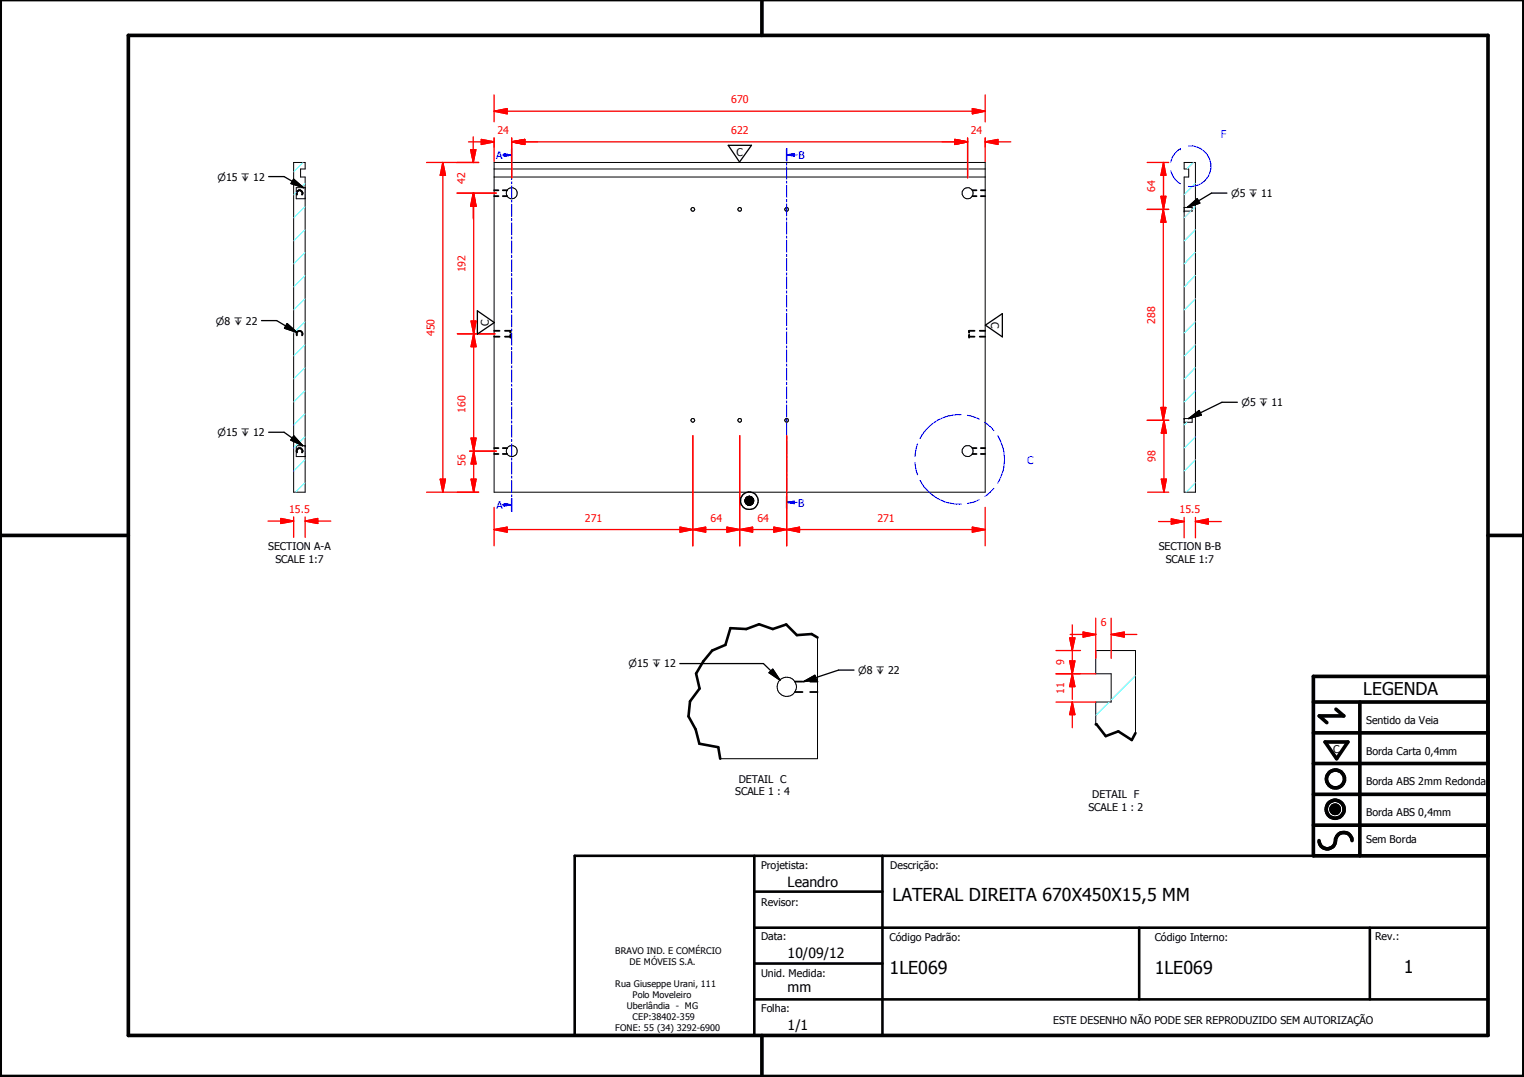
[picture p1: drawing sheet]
<svg xmlns="http://www.w3.org/2000/svg" width="297mm" height="210mm" viewBox="0 0 297 210" stroke-linecap="round" stroke-linejoin="round" font-family="sans-serif">
<g fill="none" stroke="#000" stroke-width=".35">
<path d="M57.9 37.9a.57 .57 0 0 1 .5-.8 .57 .57 0 0 1 .5 .8M57.9 37.9h.1M58.9 37.9h.1M96.3 37.1h.9M96.3 38.2h.9M98 37.1h.8M98 38.2h.8M189.5 37.1h.8M189.5 38.2h.8M191.2 37.1h.8M191.2 38.2h.8M57.9 65.4a.58 .58 0 0 1 .2-.8 .58 .58 0 0 1 .7 .1l.2 .4-.1 .3"/>
<path d="M96.3 64.5h1.1M96.3 65.6h1.1M98.4 64.5h1.1v.4M99.5 65.2v.4h-1.1M188.9 65.2v.4h1M189.9 64.5h-1v.4M191 64.5h1M191 65.6h1M57.9 88.2a.58 .58 0 0 1 .5-.9 .58 .58 0 0 1 .5 .9M96.3 87.3h.9M96.3 88.5h.9M98 87.3h.8"/>
<path d="M98 88.5h.8M189.5 87.3h.8M189.5 88.5h.8M191.2 87.3h.8M191.2 88.5h.8M154.9 132.8h1.5M154.9 134.9h1.5M157.9 132.8h1.4M157.9 134.9h1.4"/>
</g>
<g fill="#000">
<circle cx="99.5" cy="65.6" r=".18"/>
<circle cx="188.9" cy="65.6" r=".18"/>
</g>
<g fill="none" stroke="#000" stroke-width=".19">
<path d="M57.2 31.7h2.3v1.2h-.9v1.6h.9v61.4h-2.3zM59.5 36.6h-1.8v2.1h1.8M96.3 32.9h95.7M96.3 34.5h95.7M96.3 31.7h95.7v64.2h-95.7zM230.8 31.7h2.2v64.2h-2.2v-61.4h.9v-1.6h-.9zM230.8 41.1h.1M230.8 40.4h1.6v.7h-1.6M59.5 86.9h.1M59.5 86.9h-1.8v2.1h1.8M145.2 97.5l1.7 .1zM145.2 97.6h1.7v.1z"/>
<path d="M145.2 97.6l1.7 .1h-1.7zM145.2 97.7h1.7zM145.2 97.7h1.7v.2zM145.2 97.7l1.7 .2h-1.7zM145.2 97.9l1.7 .1zM145.2 97.4l1.7 .1zM145.2 97.3l1.7 .1zM145.3 98h1.6zM145.3 98h1.5zM145.3 97.2l1.6 .1zM145.3 98l1.4 .1zM145.3 97.2h1.6z"/>
<path d="M145.4 98.1h1.3zM145.4 98.1l1.3 .1zM145.4 97.1l1.4 .1zM145.4 98.2h1.3zM145.4 98.2h1.2zM145.4 97l1.3 .1zM145.4 97h1.3zM145.5 98.2h1.1zM145.5 98.2l1.1 .1zM145.5 97h1.2zM145.6 98.3h1zM145.6 98.3h.9z"/>
<path d="M145.6 96.9l1 .1h-1.1zM145.6 96.9l1 .1zM145.6 98.3l.8 .1zM145.6 96.9h1zM145.6 96.9h.9zM145.7 98.4h.7zM145.7 98.4h.6zM145.7 96.8l.8 .1zM145.7 96.8h.7zM145.8 98.4h.5zM145.8 98.4h.4zM145.8 96.8h.6z"/>
<path d="M145.8 96.8h.5zM145.9 98.4h.3zM145.9 98.4h.2zM145.9 96.8h.4zM145.9 96.8h.3zM146 98.4h.1zM146 96.7l.2 .1zM146 96.7h.1zM230.8 81.6h.1M230.8 81.6h1.6v.7h-1.6M159.3 124.2v23.7h-18.9M213.6 141.2v-4.4h3v-5.5h-3v-4.5h7.7v16.1"/>
<path d="M259.4 157.6l1.6 .1zM259.4 157.7l1.6 .1zM259.4 157.8l1.6 .1zM259.4 157.9h1.6v.1zM259.4 157.9l1.6 .1h-1.5zM259.4 157.6h1.6zM259.5 158h1.5zM259.5 158l1.4 .1zM259.5 157.5l1.5 .1zM259.5 158.1h1.4zM259.5 157.4l1.5 .1zM259.5 158.1l1.4 .1z"/>
<path d="M259.5 157.3l1.4 .1zM259.6 158.2h1.3zM259.6 158.2h1.2zM259.6 157.2l1.3 .1zM259.6 158.2l1.2 .1zM259.6 157.2h1.3zM259.7 158.3h1.1zM259.7 158.3l1 .1zM259.7 157.1l1.1 .1zM259.7 157.1h1.1zM259.8 158.4h.9zM259.8 158.4h.8z"/>
<path d="M259.8 157.1h1zM259.8 157.1h.9zM259.8 158.4l.8 .1zM259.8 157l.9 .1zM259.8 157h.8zM259.9 158.5h.7zM259.9 158.5h.6zM259.9 157h.7zM260 158.5h.5zM260 158.5h.4zM260 157h.6zM260.1 158.5h.3z"/>
<path d="M260.1 158.5h.2zM260.1 156.9l.4 .1zM260.1 156.9h.3zM260.1 156.9h.2z"/>
<circle cx="99.7" cy="37.7" r="1.08"/>
<circle cx="188.6" cy="37.6" r="1.09"/>
<circle cx="135" cy="40.8" r=".35"/>
<circle cx="144.2" cy="40.8" r=".36"/>
<circle cx="153.3" cy="40.8" r=".36"/>
<circle cx="99.7" cy="87.9" r="1.06"/>
<circle cx="135" cy="81.9" r=".35"/>
<circle cx="144.2" cy="81.9" r=".36"/>
<circle cx="153.3" cy="81.9" r=".36"/>
<circle cx="188.6" cy="87.9" r="1.07"/>
<circle cx="153.4" cy="133.9" r="1.88"/>
</g>
<path d="M159.3 124.2l-1.1-.6-2.9 .2-2.1-2.1-2.6 .9-2.6-.9-2.5 .9-3.1-.2-1 3.3-2.6 1.1-1.7 2.1-1.4 2.4 .7 2.9-1.9 2.5-.3 2.9 1.4 2.6 .7 2.7 3.7 .7 .4 2.3M213.6 141.2l.1-.1 1.8 2.4 2.5-1 2.6 1.7 .7-1.3M112 166.8h178v35h-178zM147 173.8h25M147 166.8v35M172 166.8v35M147 194.8h143M147 180.8h143M147 187.8h25M222 180.8v14M267 180.8v14" fill="none" stroke="#000" stroke-width=".51"/>
<g fill="#000">
<path d="M145.2 97.4l1.7 .1zM145.2 97.3l1.7 .1zM145.3 97.2l1.6 .1zM145.3 97.2h1.6zM145.4 97.1l1.4 .1zM145.4 97l1.3 .1zM145.4 97h1.3zM145.5 97h1.2zM145.6 96.9l1 .1h-1.1zM145.6 96.9l1 .1zM145.6 96.9h1zM145.6 96.9h.9z"/>
<path d="M145.7 96.8l.8 .1zM145.7 96.8h.7zM145.8 96.8h.6zM145.8 96.8h.5zM145.9 96.8h.4zM145.9 96.8h.3zM146 96.7l.2 .1zM146 96.7h.1zM145.9 98.4h.2zM146 98.4h.1zM145.8 98.4h.4zM145.9 98.4h.3z"/>
<path d="M145.7 98.4h.6zM145.8 98.4h.5zM145.6 98.3l.8 .1zM145.7 98.4h.7zM145.6 98.3h.9zM145.5 98.2l1.1 .1zM145.6 98.3h1zM145.4 98.2h1.2zM145.5 98.2h1.1zM145.4 98.1l1.3 .1zM145.4 98.2h1.3zM145.3 98l1.4 .1z"/>
<path d="M145.4 98.1h1.3zM145.3 98h1.5zM145.2 97.7l1.7 .2h-1.7zM145.2 97.9l1.7 .1zM145.3 98h1.6zM145.2 97.5l1.7 .1zM145.2 97.6h1.7v.1zM145.2 97.6l1.7 .1h-1.7zM145.2 97.7h1.7zM145.2 97.7h1.7v.2zM259.4 157.6h1.6zM259.5 157.5l1.5 .1z"/>
<path d="M259.5 157.4l1.5 .1zM259.5 157.3l1.4 .1zM259.6 157.2l1.3 .1zM259.6 157.2h1.3zM259.7 157.1l1.1 .1zM259.7 157.1h1.1zM259.8 157.1h1zM259.8 157.1h.9zM259.8 157l.9 .1zM259.8 157h.8zM259.9 157h.7zM260 157h.6z"/>
<path d="M260.1 156.9l.4 .1zM260.1 156.9h.3zM260.1 156.9h.2zM260.1 158.5h.2zM260 158.5h.4zM260.1 158.5h.3zM259.9 158.5h.6zM260 158.5h.5zM259.8 158.4l.8 .1zM259.9 158.5h.7zM259.8 158.4h.8zM259.7 158.3l1 .1z"/>
<path d="M259.8 158.4h.9zM259.6 158.2l1.2 .1zM259.7 158.3h1.1zM259.6 158.2h1.2zM259.5 158.1l1.4 .1zM259.6 158.2h1.3zM259.5 158l1.4 .1zM259.5 158.1h1.4zM259.4 157.9l1.6 .1h-1.5zM259.5 158h1.5zM259.4 157.6l1.6 .1zM259.4 157.7l1.6 .1z"/>
<path d="M259.4 157.8l1.6 .1zM259.4 157.9h1.6v.1z"/>
</g>
<g fill="none" stroke="#000" stroke-width=".71">
<path d="M148.5 0v6.9M297 -.1v209.9h-297v-209.9M25 6.9h265v194.9h-265zM0 104.4h25M290 104.4h7M256 136.8h34M260.4 138.2l1.5 1.3h-4.8l1.5 1.3M265 136.8v30M290 131.8h-34v35h34M256 154.8h34M256 148.8h34M256 142.8h34"/>
<path d="M258.3 144.6h4.4l-2.2 3.3zM256 160.8h34M257.1 163.8a1.62 1.62 0 0 0 1.8 1.6 1.62 1.62 0 0 0 1.4-1.9 1.63 1.63 0 0 1 1.7-1.2 1.63 1.63 0 0 1 1.5 1.5M148.5 201.8v8"/>
<circle cx="260.2" cy="157.7" r="1.76"/>
<circle cx="260.2" cy="157.7" r=".82"/>
<circle cx="260.3" cy="151.8" r="1.76"/>
</g>
<g fill="none" stroke="#00f" stroke-width=".19">
<path d="M98.3 30.2h1.4M99.7 29v2.4M99.7 31.8v.5M99.7 32.6v2.4M99.7 35.4v.4M99.7 36.2v2.4M99.7 39v.4M99.7 39.8v2.4M99.7 42.5v.5M99.7 43.4v2.4M99.7 46.1v.5M99.7 46.9v2.5"/>
<path d="M99.7 49.7v.5M99.7 50.6v2.4M99.7 53.3v.5M99.7 54.1v2.5M99.7 56.9v.5M99.7 57.7v2.4M99.7 60.5v.5M99.7 61.3v2.4M99.7 64.1v.4M99.7 64.9v2.4M99.7 67.7v.5M99.7 68.5v2.4"/>
<path d="M99.7 71.2v.5M99.7 72.1v2.4M99.7 74.9v.4M99.7 75.7v2.4M99.7 78.4v.5M99.7 79.2v2.5M99.7 82v.5M99.7 82.8v2.5M99.7 85.6v.5M99.7 86.4v2.4M99.7 89.2v.5M99.7 90v2.4"/>
<path d="M99.7 92.8v.5M99.7 93.6v2.4M99.7 96.4v.4M99.7 97.2v2.4"/>
</g>
<path d="M99.7 29v2.4M99.7 97.2v2.4" fill="none" stroke="#00f" stroke-width=".3"/>
<path d="M98.3 30l1.4 .2-1.4 .3z" fill="#00f"/>
<path d="M97.9 30.2h.4M98.3 30l1.4 .2-1.4 .3zM98.3 98.4h1.4" fill="none" stroke="#00f" stroke-width=".19"/>
<path d="M98.3 98.1l1.4 .3-1.4 .2z" fill="#00f"/>
<g fill="none" stroke="#00f" stroke-width=".19">
<path d="M153.3 29v2.4M153.3 31.7v.5M153.3 32.6v2.3M153.3 35.3v.4M153.3 36.1v2.4M153.3 38.9v.4M153.3 39.7v2.4M153.3 30.2h1.5M153.3 42.5v.4M153.3 43.3v2.3M153.3 46v.4M153.3 46.8v2.4"/>
<path d="M153.3 49.6v.4M153.3 50.4v2.3M153.3 53.1v.5M153.3 53.9v2.4M153.3 56.7v.4M153.3 57.5v2.4M153.3 60.3v.4M153.3 61.1v2.4M153.3 63.8v.5M153.3 64.6v2.4M153.3 67.4v.4M153.3 68.2v2.4"/>
<path d="M153.3 71v.4M153.3 71.8v2.3M153.3 74.5v.5M153.3 75.4v2.3M153.3 78.1v.4M153.3 78.9v2.4M97.9 98.4h.4M98.3 98.1l1.4 .3-1.4 .2zM153.3 81.7v.4M153.3 82.5v2.3M153.3 85.2v.4M153.3 86v2.4"/>
<path d="M153.3 88.8v.4M153.3 89.6v2.4M153.3 92.3v.5M153.3 93.2v2.3M153.3 95.9v.5M153.3 96.7v2.4"/>
</g>
<g fill="none" stroke="#0ff" stroke-width=".19">
<path d="M57.7 37.5l-.5 .5M59.1 31.7l-1.9 1.8M59.5 35.7l-.9 .9M59.5 58.2l-2.3 2.2M59.5 53.7l-2.3 2.2M59.5 49.2l-2.3 2.2M59.5 44.7l-2.3 2.2M59.5 40.3l-2.3 2.2M59.5 76.2l-2.3 2.2M59.5 71.6l-2.3 2.3M59.5 67.2l-2.3 2.2M59.5 62.7l-2.3 2.2"/>
<path d="M59.5 94.1l-1.9 1.8M59.5 89.6l-2.3 2.2M59.5 85.1l-2.3 2.2M59.5 80.6l-2.3 2.2"/>
</g>
<path d="M153.3 29v2.4M153.3 96.7v2.4" fill="none" stroke="#00f" stroke-width=".3"/>
<path d="M153.3 30.2l1.5-.3v.5z" fill="#00f"/>
<path d="M153.3 30.2l1.5-.3v.5zM154.8 30.2h.6M153.3 97.9h1.5" fill="none" stroke="#00f" stroke-width=".19"/>
<path d="M153.3 97.9l1.5-.2v.5z" fill="#00f"/>
<g fill="none" stroke="#00f" stroke-width=".19">
<path d="M228.2 33.2l.1 .4a3.8 3.8 0 0 0 1.8 2.2M230.1 29h.1M230.1 29a4 4 0 0 0-1.9 2.6M231.6 28.5a3.9 3.9 0 0 1 4.4 3.9 3.9 3.9 0 0 1-4.4 3.9M153.3 97.9l1.5-.2v.5zM154.8 97.9h.6M178.3 90.2l.3 1.5 .3 .8M178.9 86.5l-.3 .9-.3 1.5M179.3 93.6a8.8 8.8 0 0 0 8.1 4.7M187.4 80.8a8.7 8.7 0 0 0-8.1 4.7M188.5 80.9l1.4 .4 1 .4M190.9 97.4l-1 .4-1.4 .3"/>
<path d="M191.9 82.3l1.1 .8 .7 .8M193.7 95.2l-1.8 1.6M194.5 84.9a8.8 8.8 0 0 1 0 9.2"/>
</g>
<g fill="none" stroke="#0ff" stroke-width=".19">
<path d="M232.6 31.7l-1.3 1.2M233 35.7l-2.2 2.3M232.1 41.1l-1.3 1.4M233 58.2l-2.2 2.2M233 53.7l-2.2 2.2M233 49.2l-2.2 2.2M233 44.7l-2.2 2.2M233 40.3l-.6 .6M233 76.2l-2.2 2.2M233 71.6l-2.2 2.3M233 67.2l-2.2 2.2M233 62.7l-2.2 2.2"/>
<path d="M231.3 82.3l-.5 .5M233 94.1l-1.8 1.8M233 89.6l-2.2 2.2M233 85.1l-2.2 2.2M233 80.6l-.9 1M216.2 136.8l-2.6 2.6M221.3 131.7l-4.7 4.7"/>
</g>
<path d="M93.8 27.6h2.5" fill="none" stroke="#f00" stroke-width=".25"/>
<path d="M93.8 27.2l2.5 .4-2.5 .6z" fill="#f00"/>
<path d="M93.8 27.2l2.5 .4-2.5 .6zM99.7 27.6h2.6" fill="none" stroke="#f00" stroke-width=".25"/>
<path d="M99.7 27.6l2.6-.4v1z" fill="#f00"/>
<path d="M91.3 27.6h2.5M96.3 26.9v4.6M99.7 27.6l2.6-.4v1zM99.7 27.6h5M99.7 26.9v7.8" fill="none" stroke="#f00" stroke-width=".25"/>
<path d="M99.7 27.6l2.6-.4v1z" fill="#f00"/>
<path d="M99.7 27.6l2.6-.4v1zM186.1 27.6h2.5" fill="none" stroke="#f00" stroke-width=".25"/>
<path d="M186.1 27.2l2.5 .4-2.5 .6z" fill="#f00"/>
<path d="M99.7 26.9v7.8M102.3 27.6h86.3M186.1 27.2l2.5 .4-2.5 .6zM188.6 26.9v7.8" fill="none" stroke="#f00" stroke-width=".25"/>
<path d="M186.1 27.2l2.5 .4-2.5 .6z" fill="#f00"/>
<path d="M186.1 27.2l2.5 .4-2.5 .6zM192 27.6h2.5" fill="none" stroke="#f00" stroke-width=".25"/>
<path d="M192 27.6l2.5-.4v1z" fill="#f00"/>
<path d="M96.3 21.7h2.5M183.6 27.6h2.5M188.6 26.9v7.8M192 27.6l2.5-.4v1zM192 26.9v4.6M194.5 27.6h2.5" fill="none" stroke="#f00" stroke-width=".25"/>
<path d="M96.3 21.7l2.5-.5v1z" fill="#f00"/>
<path d="M96.3 21.7l2.5-.5v1zM189.5 21.7h2.5" fill="none" stroke="#f00" stroke-width=".25"/>
<path d="M189.5 21.2l2.5 .5-2.5 .5z" fill="#f00"/>
<path d="M96.3 18.5v5.2M192 18.5v5.2M92.2 29.2v2.5M96.3 26.9v1.8M98.8 21.7h90.7M189.5 21.2l2.5 .5-2.5 .5zM192 26.9v1.8" fill="none" stroke="#f00" stroke-width=".25"/>
<path d="M91.7 29.2h1l-.5 2.5z" fill="#f00"/>
<path d="M91.7 29.2h1l-.5 2.5zM92.2 37.6v2.6" fill="none" stroke="#f00" stroke-width=".25"/>
<path d="M92.2 37.6l.5 2.6h-1z" fill="#f00"/>
<path d="M89.1 31.7h4.2M89.1 37.6h7.6M92.2 37.6l.5 2.6h-1zM92.2 26.7v2.5M92.3 37.6v2.6M92.2 40.2v2.5" fill="none" stroke="#f00" stroke-width=".25"/>
<path d="M92.3 37.6l.5 2.6h-1z" fill="#f00"/>
<path d="M92.3 37.6l.5 2.6h-1zM92.3 62.6v2.5" fill="none" stroke="#f00" stroke-width=".25"/>
<path d="M91.8 62.6h1l-.5 2.5z" fill="#f00"/>
<path d="M89.2 37.6h7.5M92.3 40.2v22.4M89.2 65.1h7.3M91.8 62.6h1l-.5 2.5zM92.3 65.1v2.5" fill="none" stroke="#f00" stroke-width=".25"/>
<path d="M92.3 65.1l.5 2.5h-1z" fill="#f00"/>
<path d="M92.3 65.1l.5 2.5h-1zM92.3 85.4v2.5" fill="none" stroke="#f00" stroke-width=".25"/>
<path d="M91.8 85.4h1l-.5 2.5z" fill="#f00"/>
<path d="M89.2 65.1h7.3M92.3 67.6v17.8M91.5 87.9h5.2M91.8 85.4h1l-.5 2.5zM92.3 87.9v2.5" fill="none" stroke="#f00" stroke-width=".25"/>
<path d="M92.3 87.9l.5 2.5h-1z" fill="#f00"/>
<path d="M92.3 87.9l.5 2.5h-1zM92.3 93.4v2.5" fill="none" stroke="#f00" stroke-width=".25"/>
<path d="M91.8 93.4h1l-.5 2.5z" fill="#f00"/>
<path d="M86.3 31.7v2.5M89.2 95.9h4.1M91.5 87.9h5.2M91.8 93.4h1l-.5 2.5zM92.3 90.4v3" fill="none" stroke="#f00" stroke-width=".25"/>
<path d="M86.3 31.7l.5 2.5h-1z" fill="#f00"/>
<path d="M86.3 31.7l.5 2.5h-1zM86.3 93.4v2.5" fill="none" stroke="#f00" stroke-width=".25"/>
<path d="M85.8 93.4h1l-.5 2.5z" fill="#f00"/>
<path d="M83.1 31.7h10.2M86.3 34.2v59.2M83.1 95.9h10.2M85.8 93.4h1l-.5 2.5zM96.3 103.2h2.5" fill="none" stroke="#f00" stroke-width=".25"/>
<path d="M96.3 103.2l2.5-.5v1z" fill="#f00"/>
<path d="M96.3 103.2l2.5-.5v1zM132.5 103.2h2.5" fill="none" stroke="#f00" stroke-width=".25"/>
<path d="M132.5 102.7l2.5 .5-2.5 .5z" fill="#f00"/>
<path d="M96.3 98.9v7.5M135 84.9v21.5M98.8 103.2h33.7M132.5 102.7l2.5 .5-2.5 .5zM135 103.2h2.5" fill="none" stroke="#f00" stroke-width=".25"/>
<path d="M135 103.2l2.5-.5v1z" fill="#f00"/>
<path d="M135 103.2l2.5-.5v1zM141.7 103.2h2.5" fill="none" stroke="#f00" stroke-width=".25"/>
<path d="M141.7 102.7l2.5 .5-2.5 .5z" fill="#f00"/>
<path d="M135 84.9v21.5M144.2 84.9v21.5M137.5 103.2h4.2M141.7 102.7l2.5 .5-2.5 .5zM144.2 103.2h2.5" fill="none" stroke="#f00" stroke-width=".25"/>
<path d="M144.2 103.2l2.5-.5v1z" fill="#f00"/>
<path d="M144.2 103.2l2.5-.5v1zM150.8 103.2h2.5" fill="none" stroke="#f00" stroke-width=".25"/>
<path d="M150.8 102.7l2.5 .5-2.5 .5z" fill="#f00"/>
<path d="M144.2 84.9v21.5M153.3 84.9v21.5M146.7 103.2h4.1M150.8 102.7l2.5 .5-2.5 .5zM153.3 103.2h2.5" fill="none" stroke="#f00" stroke-width=".25"/>
<path d="M153.3 103.2l2.5-.5v1z" fill="#f00"/>
<path d="M153.3 103.2l2.5-.5v1zM189.5 103.2h2.5" fill="none" stroke="#f00" stroke-width=".25"/>
<path d="M189.5 102.7l2.5 .5-2.5 .5z" fill="#f00"/>
<path d="M153.3 84.9v21.5M192 98.9v7.5M54.7 101.6h2.5M155.8 103.2h33.7M189.5 102.7l2.5 .5-2.5 .5z" fill="none" stroke="#f00" stroke-width=".25"/>
<path d="M52.4 34.4h3l3.7 2.2M57.2 34.9l1.9 1.7-2.4-.8zM51 62.5h2.9l4 2.3M56 63.1l1.9 1.7-2.4-.8zM52.4 84.2h3l3.6 2.7M57.3 85l1.7 1.9-2.3-1.1z" fill="none" stroke="#000" stroke-width=".25"/>
<path d="M57.2 34.9l1.9 1.7-2.4-.8zM56 63.1l1.9 1.7-2.4-.8zM57.3 85l1.7 1.9-2.3-1.1z" fill="#000"/>
<path d="M54.7 101l2.5 .6-2.5 .4z" fill="#f00"/>
<path d="M54.7 101l2.5 .6-2.5 .4zM59.5 101.6h2.4" fill="none" stroke="#f00" stroke-width=".25"/>
<path d="M59.5 101.6l2.4-.6v1z" fill="#f00"/>
<path d="M226.8 31.7v2.5M52.2 101.6h2.5M57.2 100.8v3.9M59.5 101.6l2.4-.6v1zM59.5 100.8v3.9M61.9 101.6h2.6" fill="none" stroke="#f00" stroke-width=".25"/>
<path d="M239.1 37.6h-3l-4.7 2.8M231.4 40.4l1.9-1.7 .5 .9zM241.2 78.4h-3l-6.5 3.2M231.7 81.6l2-1.6 .4 .9z" fill="none" stroke="#000" stroke-width=".25"/>
<path d="M231.4 40.4l1.9-1.7 .5 .9zM231.7 81.6l2-1.6 .4 .9z" fill="#000"/>
<path d="M226.8 31.7l.4 2.5h-.9z" fill="#f00"/>
<path d="M226.8 31.7l.4 2.5h-.9zM226.8 38.3v2.5" fill="none" stroke="#f00" stroke-width=".25"/>
<path d="M226.3 38.3h.9l-.4 2.5z" fill="#f00"/>
<path d="M223.6 31.7h4.2M226.3 38.3h.9l-.4 2.5zM226.8 34.2v4.1M223.6 40.8h4.2M226.7 40.8v2.5" fill="none" stroke="#f00" stroke-width=".25"/>
<path d="M226.7 40.8l.5 2.5h-.9z" fill="#f00"/>
<path d="M226.7 40.8l.5 2.5h-.9zM226.7 79.4v2.5" fill="none" stroke="#f00" stroke-width=".25"/>
<path d="M226.3 79.4h.9l-.5 2.5z" fill="#f00"/>
<path d="M223.6 40.8h4.2M226.7 43.3v36.1M226.3 79.4h.9l-.5 2.5zM223.6 81.9h4.2M226.9 93.4v2.5" fill="none" stroke="#f00" stroke-width=".25"/>
<path d="M226.4 93.4h.9l-.4 2.5z" fill="#f00"/>
<path d="M226.4 93.4h.9l-.4 2.5zM226.9 81.9v2.5" fill="none" stroke="#f00" stroke-width=".25"/>
<path d="M226.9 81.9l.4 2.5h-.9z" fill="#f00"/>
<path d="M223.7 95.9h4.1M223.7 81.9h4.1M226.9 81.9l.4 2.5h-.9zM226.9 84.4v9M228.3 101.6h2.5" fill="none" stroke="#f00" stroke-width=".25"/>
<path d="M228.3 101.1l2.5 .5-2.5 .6z" fill="#f00"/>
<path d="M228.3 101.1l2.5 .5-2.5 .6zM233 101.6h2.5" fill="none" stroke="#f00" stroke-width=".25"/>
<path d="M233 101.6l2.5-.5v1.1z" fill="#f00"/>
<path d="M225.8 101.6h2.5M230.8 100.8v4M233 101.6l2.5-.5v1.1zM233 100.8v4M235.5 101.6h2.5M211.1 123.7h2.5" fill="none" stroke="#f00" stroke-width=".25"/>
<g fill="none" stroke="#000" stroke-width=".25">
<path d="M141.9 28.3h4.6l-2.4 3.3zM93 60.6l3.3 2.3-3.3 2.2zM192.1 63.4l3.3-2.3v4.6zM132.5 129.3h16.3l3.2 3.2M149.9 131.1l.7-.7 1.4 2.1zM156.6 132.8l2.2-1.2 .3 .9zM166.5 130.6h-3.1l-6.8 2.2"/>
<circle cx="146" cy="97.6" r=".83"/>
<circle cx="146.1" cy="97.6" r="1.7"/>
</g>
<path d="M149.9 131.1l.7-.7 1.4 2.1zM156.6 132.8l2.2-1.2 .3 .9z" fill="#000"/>
<path d="M211.1 123.2l2.5 .5-2.5 .5z" fill="#f00"/>
<path d="M211.1 123.2l2.5 .5-2.5 .5zM216.6 123.7h2.5" fill="none" stroke="#f00" stroke-width=".25"/>
<path d="M216.6 123.7l2.5-.5v1z" fill="#f00"/>
<path d="M208.6 123.7h2.5M209 124.3v2.5M213.6 120.5v7.8M216.6 123.7l2.5-.5v1zM216.6 120.5v7.8M219.1 123.7h2.5" fill="none" stroke="#f00" stroke-width=".25"/>
<path d="M208.5 124.3h1l-.5 2.5z" fill="#f00"/>
<path d="M208.5 124.3h1l-.5 2.5zM209 131.3v2.5" fill="none" stroke="#f00" stroke-width=".25"/>
<path d="M209 131.3l.5 2.5h-1z" fill="#f00"/>
<path d="M205.8 126.8h4.8M205.8 131.3h4.8M209 131.3l.5 2.5h-1zM209 121.8v2.5M209 128.8v2.5M209 133.8v2.5" fill="none" stroke="#f00" stroke-width=".25"/>
<path d="M208.5 128.8h1l-.5 2.5z" fill="#f00"/>
<path d="M208.5 128.8h1l-.5 2.5zM209 136.8v2.5" fill="none" stroke="#f00" stroke-width=".25"/>
<path d="M209 136.8l.5 2.5h-1z" fill="#f00"/>
<path d="M205.8 131.3h7.8M205.8 136.8h7.8M209 136.8l.5 2.5h-1zM209 126.3v2.5M209 139.3v2.5" fill="none" stroke="#f00" stroke-width=".25"/>
<g font-size="3.5">
<text x="173.9" y="175.7">LATERAL DIREITA 670X450X15,5 MM</text>
<text x="173.4" y="189.7">1LE069</text>
<text x="225.1" y="189.7">1LE069</text>
<text x="273.6" y="189.7">1</text>
</g>
<text font-size="3.4" x="265.7" y="135.4">LEGENDA</text>
<g font-size="2.7">
<text x="153.5" y="172.8">Leandro</text>
<text x="153.5" y="186.6">10/09/12</text>
<text x="153.5" y="193.4">mm</text>
<text x="153.5" y="200.8">1/1</text>
</g>
<g font-size="2.1" fill="#f00">
<text x="142.5" y="20.1">670</text>
<text x="96.9" y="26.1">24</text>
<text x="142.5" y="26.1">622</text>
<text x="189.2" y="26.1">24</text>
<text x="90.6" y="35.8" transform="rotate(-90 90.6 35.8)">42</text>
<text x="225.1" y="37.4" transform="rotate(-90 225.1 37.4)">64</text>
<text x="90.7" y="53.1" transform="rotate(-90 90.7 53.1)">192</text>
<text x="84.7" y="65.5" transform="rotate(-90 84.7 65.5)">450</text>
<text x="225.1" y="63.1" transform="rotate(-90 225.1 63.1)">288</text>
<text x="90.7" y="80.5" transform="rotate(-90 90.7 80.5)">160</text>
<text x="90.7" y="90.8" transform="rotate(-90 90.7 90.8)">56</text>
<text x="225.2" y="90.1" transform="rotate(-90 225.2 90.1)">98</text>
<text x="56.4" y="99.9">15.5</text>
<text x="114" y="101.7">271</text>
<text x="138.5" y="101.6">64</text>
<text x="147.7" y="101.6">64</text>
<text x="171" y="101.7">271</text>
<text x="229.9" y="100">15.5</text>
<text x="214.5" y="122">6</text>
<text x="207.4" y="129.6" transform="rotate(-90 207.4 129.6)">9</text>
<text x="207.4" y="135.2" transform="rotate(-90 207.4 135.2)">11</text>
</g>
<g font-size="2.1" fill="#00f">
<text x="238" y="26.9">F</text>
<text x="96.7" y="31">A</text>
<text x="155.6" y="31">B</text>
<text x="200.2" y="90.3">C</text>
<text x="96.8" y="99.2">A</text>
<text x="155.6" y="98.7">B</text>
</g>
<g font-size="2.1">
<text x="143.5" y="30.5">C</text>
<text x="95.2" y="63.5" transform="rotate(-90 95.2 63.5)">C</text>
<text x="193.2" y="62.7" transform="rotate(90 193.2 62.7)">C</text>
<text x="52.3" y="107.2">SECTION A-A</text>
<text x="225.8" y="107.2">SECTION B-B</text>
<text x="53.7" y="109.7">SCALE 1:7</text>
<text x="227.2" y="109.7">SCALE 1:7</text>
<text x="266.3" y="141.1">Sentido da Veia</text>
<text x="259.8" y="146.7">C</text>
<text x="266.3" y="147.2">Borda Carta 0,4mm</text>
<text x="143.3" y="155">SCALE 1 : 4</text>
<text x="144" y="152.6">DETAIL C</text>
<text x="212.9" y="155.5">DETAIL F</text>
<text x="266.3" y="153.1">Borda ABS 2mm Redonda</text>
<text x="212.1" y="158">SCALE 1 : 2</text>
<text x="266.3" y="159">Borda ABS 0,4mm</text>
<text x="266.3" y="164.4">Sem Borda</text>
<text x="148.4" y="169.3">Projetista:</text>
<text x="173.5" y="169.5">Descrição:</text>
<text x="148.4" y="176.6">Revisor:</text>
<text x="148.4" y="183.2">Data:</text>
<text x="173.4" y="183.3">Código Padrão:</text>
<text x="225.1" y="183.3">Código Interno:</text>
<text x="268" y="183.2">Rev.:</text>
<text x="148.4" y="190.5">Unid. Medida:</text>
<text x="148.4" y="197.2">Folha:</text>
<text x="205.3" y="199.5">ESTE DESENHO NÃO PODE SER REPRODUZIDO SEM AUTORIZAÇÃO</text>
</g>
<g font-size="1.9">
<text x="42.4" y="35.2">⌀15 ↧ 12</text>
<text x="239.9" y="38.4">⌀5 ↧ 11</text>
<text x="42.1" y="63.3">⌀8 ↧ 22</text>
<text x="242" y="79.2">⌀5 ↧ 11</text>
<text x="42.4" y="85">⌀15 ↧ 12</text>
<text x="122.5" y="130.1">⌀15 ↧ 12</text>
<text x="167.3" y="131.4">⌀8 ↧ 22</text>
</g>
<g font-size="1.8">
<text x="119.9" y="186">BRAVO IND. E COMÉRCIO</text>
<text x="122.7" y="188.1">DE MÓVEIS S.A.</text>
<text x="119.9" y="192.4">Rua Giuseppe Urani, 111</text>
<text x="122.2" y="196.7">Uberlândia - MG</text>
<text x="123.3" y="194.6">Polo Moveleiro</text>
<text x="119.9" y="201">FONE: 55 (34) 3292-6900</text>
<text x="123.3" y="198.8">CEP:38402-359</text>
</g>
</svg>
